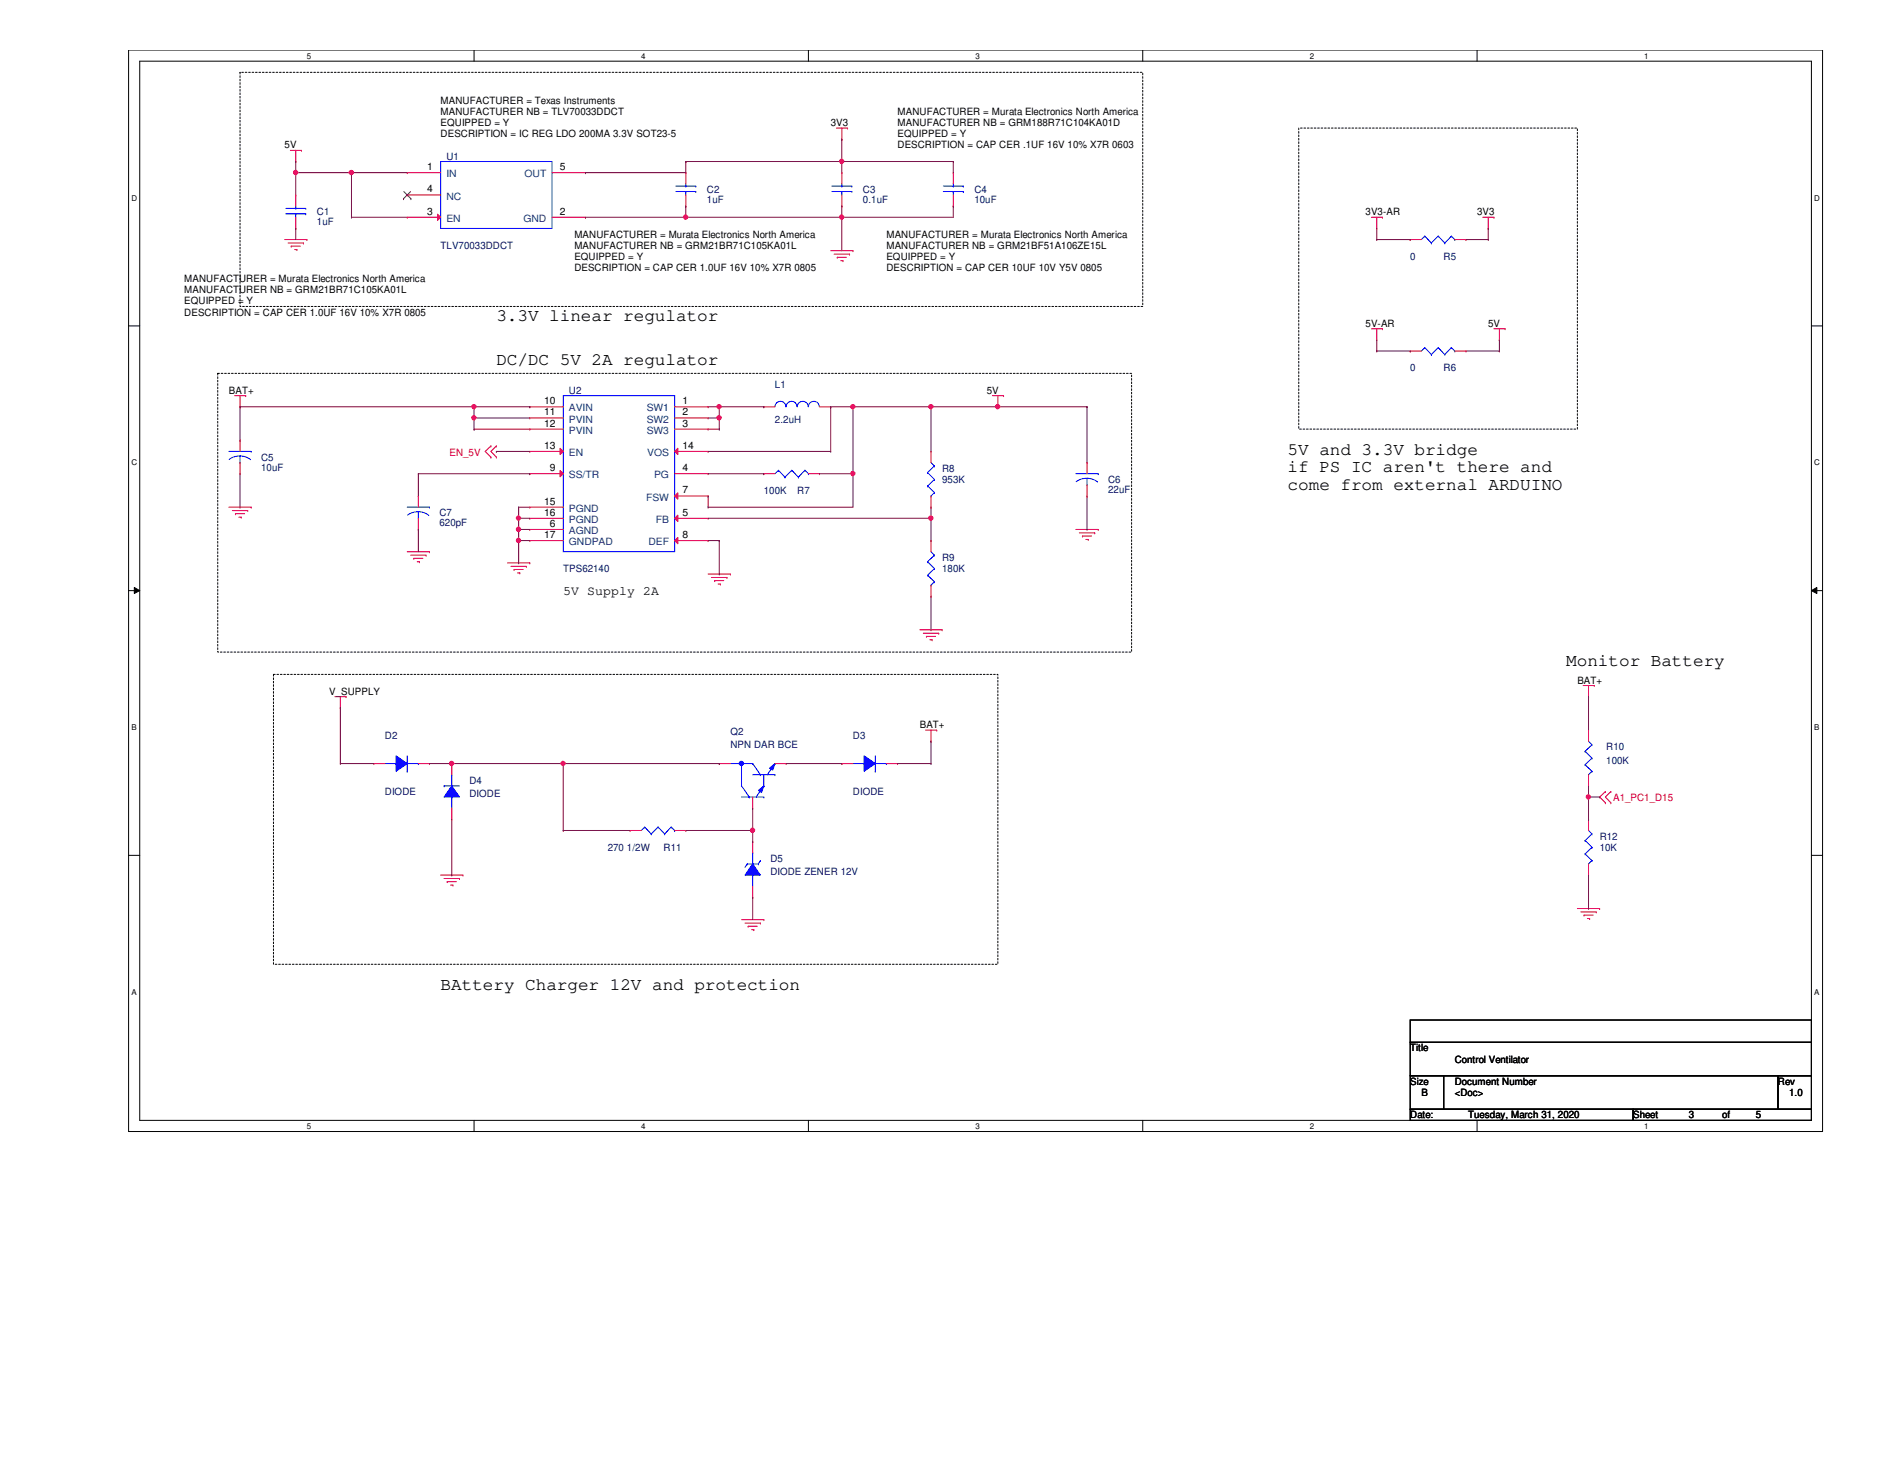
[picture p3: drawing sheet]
<svg xmlns="http://www.w3.org/2000/svg" width="279mm" height="216mm" viewBox="0 0 279 216" stroke-linecap="round" stroke-linejoin="round" font-family="sans-serif">
<path d="M19.1 7.4h250.9v160.2h-250.9zM20.7 9.1h247.7v156.8h-247.7z" fill="none" stroke="#000" stroke-width=".15"/>
<g fill="#fff">
<path d="M45.5 7.6h.6v1.3h-.6z"/>
<path d="M45.5 166.1h.6v1.3h-.6z"/>
</g>
<path d="M70.2 7.4v1.7M70.2 165.9v1.7" fill="none" stroke="#000" stroke-width=".15"/>
<g fill="#fff">
<path d="M95 7.6h.6v1.3h-.6z"/>
<path d="M95 166.1h.6v1.3h-.6z"/>
</g>
<path d="M119.8 7.4v1.7M119.8 165.9v1.7" fill="none" stroke="#000" stroke-width=".15"/>
<g fill="#fff">
<path d="M144.5 7.6h.6v1.3h-.6z"/>
<path d="M144.5 166.1h.6v1.3h-.6z"/>
</g>
<path d="M169.3 7.4v1.7M169.3 165.9v1.7" fill="none" stroke="#000" stroke-width=".15"/>
<g fill="#fff">
<path d="M194.1 7.6h.5v1.3h-.5z"/>
<path d="M194.1 166.1h.5v1.3h-.5z"/>
</g>
<path d="M218.8 7.4v1.7M218.8 165.9v1.7" fill="none" stroke="#000" stroke-width=".15"/>
<g fill="#fff">
<path d="M243.6 7.6h.6v1.3h-.6z"/>
<path d="M243.6 166.1h.6v1.3h-.6z"/>
<path d="M19.5 28.7h.8v1.3h-.8z"/>
<path d="M268.8 28.7h.8v1.3h-.8z"/>
<path d="M19.5 67.9h.8v1.3h-.8z"/>
<path d="M268.8 67.9h.8v1.3h-.8z"/>
</g>
<path d="M19.1 48.3h1.6M268.4 48.3h1.6" fill="none" stroke="#000" stroke-width=".15"/>
<g fill="#fff">
<path d="M19.5 107.1h.7v1.3h-.7z"/>
<path d="M268.8 107.1h.7v1.3h-.7z"/>
</g>
<path d="M19.1 87.5h1.6M19.9 87l.8 .5-.8 .4zM268.4 87.5l.8-.5v.9zM268.4 87.5h1.6" fill="none" stroke="#000" stroke-width=".15"/>
<path d="M19.9 87l.8 .5-.8 .4zM268.4 87.5l.8-.5v.9z" fill="#000"/>
<g fill="#fff">
<path d="M19.5 146.3h.7v1.3h-.7z"/>
<path d="M268.8 146.3h.7v1.3h-.7z"/>
</g>
<path d="M19.1 126.7h1.6M268.4 126.7h1.6M208.9 151h59.5v3.3h-59.5zM208.9 154.3h59.5v5h-59.5zM208.9 159.3h5v5h-5zM213.9 159.3h49.5v5h-49.5zM263.4 159.3h5v5h-5zM208.9 164.3h33v1.6h-33zM241.9 164.3h26.5v1.6h-26.5z" fill="none" stroke="#000" stroke-width=".15"/>
<path d="M35.6 10.7h133.7v34.7h-133.7zM192.4 19h41.3v44.5h-41.3zM32.3 55.3h135.3v41.3h-135.3zM40.5 99.9h107.3v42.9h-107.3z" fill="none" stroke="#000" stroke-width=".15" stroke-dasharray=".3 .3"/>
<g fill="none" stroke="#f00" stroke-width=".15">
<path d="M123.9 19h1.7M124.7 19v1.6M125.6 19h.1M42.2 35.5h3.3M42.7 36h2.3M43 22.3h1.7M43.1 36.4h.1M43.1 36.4h1.4M43.6 37h.4M43.8 23.9h.1M43.8 22.3v1.6M44 37h.1"/>
<path d="M44.7 22.3h.1M45 36h.1M45.5 35.5h.1M123.1 37.1h3.3M123.6 37.6h2.3M124 38.1h.1M124 38.1h1.4M124.5 38.6h.4M124.7 20.6h.1M124.9 38.6h.1M125.9 37.6h.1M126.4 37.1h.1"/>
<path d="M203.2 32.2h1.6M204 33.8h.1M204 32.2v1.6M204.8 32.2h.1M219.7 32.2h1.6M220.5 33.8h.1M220.5 32.2v1.6M221.3 32.2h.1M34.8 58.6h1.6M35.6 58.6v1.6M36.4 58.6h.1M147 58.6h1.7"/>
<path d="M147.8 58.6v1.6M148.7 58.6h.1M203.2 48.7h1.6M204 50.3h.1M204 48.7v1.6M204.8 48.7h.1M221.3 48.7h1.7M222.1 50.3h.1M222.1 48.7v1.6M223 48.7h.1M33.9 75.1h3.3M34.4 75.6h2.3"/>
<path d="M34.9 76.1h.1M34.9 76.1h1.3M35.4 76.6h.3M35.6 60.2h.1M35.7 76.6h.1M36.7 75.6h.1M37.2 75.1h.1M72.7 66h.1M72.7 67.7h.1M72.7 66l-.8 .8 .8 .9M73.5 66h.1M73.5 67.7h.1"/>
<path d="M73.5 66l-.8 .8 .8 .9M147.8 60.2h.1M159.4 78.4h3.3M159.9 78.9h2.3M160.4 79.4h.1M160.4 79.4h1.3M160.9 79.9h.3M161.2 79.9h.1M162.2 78.9h.1M162.7 78.4h.1M60.3 81.7h3.3M60.8 82.2h2.3"/>
<path d="M61.3 82.7h.1M61.3 82.7h1.4M61.8 83.2h.3M62.1 83.2h.1M63.1 82.2h.1M63.6 81.7h.1M75.2 83.4h3.3M75.7 83.9h2.3M76.2 84.3h.1M76.2 84.3h1.3M76.7 84.8h.3M77 84.8h.1"/>
<path d="M78 83.9h.1M78.5 83.4h.1M104.9 85h3.3M105.4 85.5h2.3M105.9 86h.1M105.9 86h1.3M106.4 86.5h.3M106.7 86.5h.1M107.7 85.5h.1M108.2 85h.1M136.3 93.3h3.3M136.8 93.8h2.3"/>
<path d="M137.2 94.2h.1M137.2 94.2h1.4M137.8 94.7h.3M138.1 94.7h.1M139.1 93.8h.1M139.6 93.3h.1M49.6 103.2h1.7M50.4 104.8h.1M50.4 103.2v1.6M51.3 103.2h.1M137.1 108.1h1.7M137.9 109.8h.1"/>
<path d="M137.9 108.1v1.7M138.8 108.1h.1M234.5 101.5h1.7M235.3 103.2h.1M235.3 101.5v1.7M236.2 101.5h.1M237.8 117.2h.1M237.8 118.9h.1M237.8 117.2l-.8 .8 .8 .9M238.6 118.9h.1M238.6 117.2h.1M238.6 117.2l-.8 .8 .8 .9"/>
<path d="M65.3 129.6h3.3M65.8 130.1h2.3M66.3 130.6h.1M66.3 130.6h1.3M66.8 131.1h.3M67.1 131.1h.1M68.1 130.1h.1M68.6 129.6h.1M109.9 136.2h3.3M110.4 136.7h2.2M110.8 137.2h.1M110.8 137.2h1.4"/>
<path d="M111.3 137.7h.4M111.7 137.7h.1M112.6 136.7h.1M113.2 136.2h.1M233.7 134.5h3.3M234.2 135h2.3M234.7 135.5h.1M234.7 135.5h1.3M235.2 136h.3M235.5 136h.1M236.5 135h.1M237 134.5h.1"/>
</g>
<path d="M110.7 127.9h.1M110.7 127.9l-.3 .5M110.7 127.9h1.7M111.5 129.6h.1M111.5 126.3h.1M111.5 126.3v1.6M111.5 129.6v1.6M112.4 127.9h.1M112.6 127.4h.1M112.6 127.4l-.2 .5" fill="none" stroke="#00f" stroke-width=".15"/>
<path d="M111.5 127.9l1.1 1.7h-2.2z" fill-rule="evenodd" fill="#00f"/>
<g fill="none" stroke="#00f" stroke-width=".15">
<path d="M139.7 28.4h3M139.7 27.6h3M141.2 27.6h.1M141.2 28.4h.1M141.2 27.2v.4M141.2 28.4v.5M142.7 28.4h.1M142.7 27.6h.1M211.1 35h.1M211.1 35l-.5 .5M211.1 35l.9 1M212 36h.1"/>
<path d="M213.1 35h.1M213.1 35l-1.1 1M213.1 35l.9 1M214 36h.1M215 35h.1M215 35l-1 1M215 35l.5 .5M215.5 35.5h.1M114.8 60.2a.8 .8 0 0 1 .8-.8 .8 .8 0 0 1 .8 .8M116.5 60.2a.8 .8 0 0 1 .8-.8 .8 .8 0 0 1 .8 .8M118.1 60.2a.8 .8 0 0 1 .8-.8 .8 .8 0 0 1 .8 .8M119.8 60.2a.8 .8 0 0 1 .8-.8 .8 .8 0 0 1 .8 .8"/>
<path d="M159.4 70.1h3.3M161 71.8h.1M161 70.8a2.44 2.44 0 0 1 1.6 .6M161 70.8a2.57 2.57 0 0 0-1.6 .5M161 70.8v1M162.7 70.1h.1M137.4 83.2h.1M137.4 85.2h.1M137.4 83.2l1 1M137.4 85.2l1 .9M137.9 86.7h.1M137.9 81.7l.5 .5"/>
<path d="M138.4 82.2h.1M138.4 84.2h.1M138.4 86.1h.1M138.4 82.2l-1 1M138.4 84.2l-1 1M138.4 86.1l-.5 .6M57 113.1h1.7M58.7 113.1h.1M60.3 114.2h.1M60.3 111.9v2.3M60.3 113.1h1.7M62 113.1h.1"/>
<path d="M95.5 122.5h.1M95.5 122.5l-.5 .5M95.5 122.5l1 1M96.5 123.5h.1M97.5 122.5h.1M97.5 122.5l-1 1M97.5 122.5l1 1M98.5 123.5h.1M99.4 122.5h.1M99.4 122.5l-.9 1M99.4 122.5l.5 .5M99.9 123h.1"/>
<path d="M111.5 127.9l1.1 1.7h-2.2zM234.8 124.5h.1M234.8 126.4h.1M234.8 124.5l1 1M234.8 126.4l1 1M235.3 127.9h.1M235.3 123l.5 .5M235.8 123.5h.1M235.8 125.5h.1M235.8 127.4h.1M235.8 123.5l-1 1M235.8 125.5l-1 .9"/>
<path d="M235.8 127.4l-.5 .5"/>
</g>
<g fill="none" stroke="#f00" stroke-width=".15">
<path d="M141.2 25.6h.1M141.2 30.5h.1M141.2 25.6v1.6M141.2 28.9v1.6M208.9 35.5h.1M208.9 35.5h1.7M215.5 35.5h1.7M217.2 35.5h.1M113.2 60.2h.1M113.2 60.2h1.6M121.4 60.2h1.7M123.1 60.2h.1"/>
<path d="M161 68.5h.1M161 73.4h.1M161 68.5v1.6M161 71.8v1.6M137.9 80.1h.1M137.9 88.3h.1M137.9 80.1v1.6M137.9 86.7v1.6M93.3 123h.1M93.3 123h1.7M99.9 123h1.7M101.6 123h.1"/>
<path d="M111.5 132.9h.1M111.5 124.6h.1M111.5 124.6v1.7M111.5 131.2v1.7M235.3 121.3h.1M235.3 129.6h.1M235.3 121.3v1.7M235.3 127.9v1.7"/>
</g>
<path d="M58.7 111.9l1.6 1.2-1.6 1.1z" fill-rule="evenodd" fill="#00f"/>
<g fill="none" stroke="#00f" stroke-width=".15">
<path d="M42.3 31.7h3M42.3 30.9h3M43.8 30.9h.1M43.8 31.7h.1M43.8 30.5v.4M43.8 31.7v.5M45.3 31.7h.1M45.3 30.9h.1M33.9 66.8h3.3M35.6 68.5h.1M35.6 67.5a2.44 2.44 0 0 1 1.5 .6M35.6 67.5h-.1a2.57 2.57 0 0 0-1.5 .5"/>
<path d="M35.6 67.5v1M37.2 66.8h.1M60.3 75.1h3.3M62 76.7h.1M62 75.8a2.44 2.44 0 0 1 1.5 .5M62 75.8h-.1a2.57 2.57 0 0 0-1.5 .5M62 75.8v.9M63.6 75.1h.1M58.7 111.9l1.6 1.2-1.6 1.1zM65.8 116.4h.1M65.8 116.4h2.3M66.9 118h.1"/>
<path d="M66.9 114.7h.1M66.9 114.7v1.7M66.9 118v1.7"/>
</g>
<g fill="none" stroke="#f00" stroke-width=".15">
<path d="M43.8 28.9h.1M43.8 33.8h.1M43.8 28.9v1.6M43.8 32.2v1.6M35.6 65.2h.1M35.6 70.1h.1M35.6 65.2v1.6M35.6 68.5v1.6M62 73.4h.1M62 78.4h.1M62 73.4v1.7M62 76.7v1.7"/>
<path d="M55.4 113.1h.1M55.4 113.1h1.6M62 113.1h1.6M63.6 113.1h.1"/>
</g>
<path d="M66.9 116.4l1.2 1.6h-2.3z" fill-rule="evenodd" fill="#00f"/>
<g fill="none" stroke="#00f" stroke-width=".15">
<path d="M100.1 28.4h3M100.1 27.6h3M101.6 27.6h.1M101.6 28.4h.1M101.6 27.2v.4M101.6 28.4v.5M103.1 28.4h.1M103.1 27.6h.1M211.1 51.5h.1M211.1 51.5l-.5 .5M211.1 51.5l.9 1M212 52.5h.1"/>
<path d="M213.1 51.5h.1M213.1 51.5l-1.1 1M213.1 51.5l.9 1M214 52.5h.1M215 51.5h.1M215 51.5l-1 1M215 51.5l.5 .5M215.5 52h.1M115.3 69.6h.1M115.3 69.6l-.5 .5M115.3 69.6l1 1.1M116.3 70.7h.1"/>
<path d="M117.3 69.6h.1M117.3 69.6l-1 1.1M117.3 69.6l1 1.1M118.3 70.7h.1M119.3 69.6h.1M119.3 69.6l-1 1.1M119.3 69.6l.5 .5M119.8 70.1h.1M137.4 70h.1M137.4 72h.1M137.4 70l1 1M137.4 72l1 .9"/>
<path d="M137.9 73.4h.1M137.9 68.5l.5 .5M138.4 69h.1M138.4 71h.1M138.4 72.9h.1M138.4 69l-1 1M138.4 71l-1 1M138.4 72.9l-.5 .5M66.9 116.4l1.2 1.6h-2.3zM126.4 113.1h1.6M128 113.1h.1M129.7 114.2h.1"/>
<path d="M129.7 111.9v2.3M129.7 113.1h1.6M131.3 113.1h.1"/>
</g>
<g fill="none" stroke="#f00" stroke-width=".15">
<path d="M101.6 25.6h.1M101.6 30.5h.1M101.6 25.6v1.6M101.6 28.9v1.6M208.9 52h.1M208.9 52h1.7M215.5 52h1.7M217.2 52h.1M113.2 70.1h.1M113.2 70.1h1.6M119.8 70.1h1.6M121.4 70.1h.1"/>
<path d="M137.9 66.8h.1M137.9 75.1h.1M137.9 66.8v1.7M137.9 73.4v1.7M66.9 113.1h.1M66.9 113.1v1.6M66.9 119.7v1.6M66.9 121.3h.1"/>
</g>
<path d="M128 111.9l1.7 1.2-1.7 1.1z" fill-rule="evenodd" fill="#00f"/>
<path d="M109.9 113.1h.1M109.9 113.1v3.3l1.1 1.6M109.9 113.1h1.6M109.9 118h3.3M111 118h.1M111.5 113.1h.1M113.2 116.4h.1M113.2 118h.1M113.2 116.4l-1.2 1.6M128 111.9l1.7 1.2-1.7 1.1z" fill="none" stroke="#00f" stroke-width=".15"/>
<path d="M124.7 113.1h.1M124.7 113.1h1.7M131.3 113.1h1.7M133 113.1h.1" fill="none" stroke="#f00" stroke-width=".15"/>
<path d="M112.4 117.1l.8-.7-.4 .9z" fill="#00f"/>
<path d="M111.5 113.1l1.1 1.6M111.5 114.7h3.3M112.4 117.1l.8-.7-.4 .9zM112.6 114.7h.1M113.2 116.4h.1M113.2 114.7v1.7M114.8 113.1h.1M114.8 114.7h.1M114.8 113.1l-1.1 1.6" fill="none" stroke="#00f" stroke-width=".15"/>
<path d="M114 113.7l.8-.6-.3 .9z" fill="#00f"/>
<path d="M114 113.7l.8-.6-.3 .9z" fill="none" stroke="#00f" stroke-width=".15"/>
<circle cx="109.8" cy="113" r=".32" fill="#00f"/>
<g fill="none" stroke="#00f" stroke-width=".15">
<path d="M65.3 23.9h16.5v9.9h-16.5zM123.2 28.4h3M123.2 27.6h3M124.7 27.6h.1M124.7 28.4h.1M124.7 27.2v.4M124.7 28.4v.5M126.2 28.4h.1M126.2 27.6h.1M108.2 113.1h1.7M109.9 113.1h.1M234.8 111.3h.1"/>
<path d="M234.8 113.2h.1M234.8 111.3l1 1M234.8 113.2l1 1M235.3 114.7h.1M235.3 109.8l.5 .5M235.8 110.3h.1M235.8 112.3h.1M235.8 114.2h.1M235.8 110.3l-1 1M235.8 112.3l-1 .9M235.8 114.2l-.5 .5"/>
<circle cx="109.8" cy="113" r=".32"/>
</g>
<g fill="none" stroke="#f00" stroke-width=".15">
<path d="M60.3 25.6h.1M60.3 25.6h5M124.7 25.6h.1M124.7 30.5h.1M124.7 25.6v1.6M124.7 28.9v1.6M106.6 113.1h.1M106.6 113.1h1.6M111.5 119.7h.1M111.5 118v1.7M114.8 113.1h1.7M116.5 113.1h.1"/>
<path d="M235.3 108.1h.1M235.3 116.4h.1M235.3 108.1v1.7M235.3 114.7v1.7"/>
</g>
<path d="M64.8 31.7l.5 .5-.5 .4z" fill="#f00"/>
<g fill="none" stroke="#f00" stroke-width=".15">
<path d="M60.3 32.2h.1M60.3 28.9h.1M60.3 32.2h5M60.3 28.9h5M64.8 31.7l.5 .5-.5 .4zM81.8 32.2h4.9M81.8 25.6h4.9M86.7 32.2h.1M86.7 25.6h.1M78.5 78.4h.1M78.5 78.4h4.9M99.9 70.1h5"/>
<path d="M104.9 70.1h.1"/>
</g>
<path d="M59.8 29.4h.1M59.8 28.4l1.1 1M60.8 28.4l-1 1M60.9 29.4h.1" fill="none" stroke="#804000" stroke-width=".15"/>
<path d="M83.4 58.6h16.5v23.1h-16.5z" fill="none" stroke="#00f" stroke-width=".15"/>
<path d="M99.9 73.4l.5-.4v.9z" fill="#f00"/>
<path d="M99.9 73.4l.5-.4v.9zM99.9 73.4h5M104.9 73.4h.1" fill="none" stroke="#f00" stroke-width=".15"/>
<path d="M99.9 80.1l.5-.5v.9z" fill="#f00"/>
<path d="M99.9 80.1l.5-.5v.9zM99.9 80.1h5M104.9 80.1h.1" fill="none" stroke="#f00" stroke-width=".15"/>
<path d="M83 69.7l.4 .4-.4 .5z" fill="#f00"/>
<path d="M78.5 70.1h.1M78.5 60.2h.1M78.5 61.9h.1M78.5 63.5h.1M78.5 70.1h4.9M78.5 60.2h4.9M78.5 61.9h4.9M78.5 63.5h4.9M83 69.7l.4 .4-.4 .5z" fill="none" stroke="#f00" stroke-width=".15"/>
<path d="M83 66.4l.4 .4-.4 .5z" fill="#f00"/>
<path d="M78.5 66.8h.1M78.5 66.8h4.9M83 66.4l.4 .4-.4 .5zM99.9 60.2h5M99.9 61.9h5M99.9 63.5h5M104.9 60.2h.1M104.9 61.9h.1M104.9 63.5h.1" fill="none" stroke="#f00" stroke-width=".15"/>
<path d="M100.4 76.3v.9l-.5-.5z" fill="#f00"/>
<path d="M99.9 76.7h5M100.4 76.3v.9l-.5-.5zM104.9 76.7h.1" fill="none" stroke="#f00" stroke-width=".15"/>
<path d="M100.4 66.4v.9l-.5-.5z" fill="#f00"/>
<path d="M78.5 75.1h.1M78.5 76.7h.1M78.5 75.1h4.9M78.5 76.7h4.9M99.9 66.8h5M100.4 66.4v.9l-.5-.5zM104.9 66.8h.1M78.5 80.1h.1M78.5 80.1h4.9" fill="none" stroke="#f00" stroke-width=".15"/>
<path d="M43.8 23.9h.1M43.8 23.9v1.7M101.6 23.9h.1M124.7 20.6h.1M124.7 20.6v3.3h-23.1" fill="none" stroke="#800040" stroke-width=".15"/>
<circle cx="124.7" cy="23.9" r=".32" fill="#f0f"/>
<circle cx="124.7" cy="23.9" r=".32" fill="none" stroke="#f0f" stroke-width=".15"/>
<path d="M43.8 25.6h.1M43.8 25.6v3.3M43.8 25.6h8.3M101.6 23.9h.1M101.6 23.9v1.7M124.7 23.9h.1M124.7 23.9v1.7M124.7 23.9h16.5M141.2 23.9h.1M141.2 23.9v1.7" fill="none" stroke="#800040" stroke-width=".15"/>
<circle cx="43.8" cy="25.5" r=".32" fill="#f0f"/>
<circle cx="43.8" cy="25.5" r=".32" fill="none" stroke="#f0f" stroke-width=".15"/>
<path d="M52.1 25.6h.1M52.1 25.6h8.2M52.1 25.6v6.6" fill="none" stroke="#800040" stroke-width=".15"/>
<circle cx="52" cy="25.5" r=".32" fill="#f0f"/>
<circle cx="52" cy="25.5" r=".32" fill="none" stroke="#f0f" stroke-width=".15"/>
<path d="M52.1 32.2h.1M52.1 32.2h8.2M86.7 25.6h.1M86.7 32.2h.1M86.7 25.6h14.9M101.6 30.5h.1M101.6 32.2h.1M101.6 30.5v1.7M124.7 30.5h.1M124.7 30.5v1.7h-38M141.2 30.5h.1M141.2 30.5v1.7" fill="none" stroke="#800040" stroke-width=".15"/>
<circle cx="124.7" cy="32.1" r=".32" fill="#f0f"/>
<circle cx="124.7" cy="32.1" r=".32" fill="none" stroke="#f0f" stroke-width=".15"/>
<circle cx="101.6" cy="32.1" r=".32" fill="#f0f"/>
<circle cx="101.6" cy="32.1" r=".32" fill="none" stroke="#f0f" stroke-width=".15"/>
<path d="M43.8 33.8h.1M43.8 33.8v1.7M124.7 32.2h.1M124.7 32.2h16.5M124.7 32.2v4.9M35.6 65.2h.1M35.6 60.2h.1M35.6 60.2v5M35.6 60.2h34.6" fill="none" stroke="#800040" stroke-width=".15"/>
<circle cx="70.2" cy="60.2" r=".32" fill="#f0f"/>
<circle cx="70.2" cy="60.2" r=".32" fill="none" stroke="#f0f" stroke-width=".15"/>
<path d="M70.2 61.9h.1M78.5 60.2h.1M78.5 60.2h-8.3v1.7M104.9 60.2h1.7M106.6 60.2h.1M106.6 61.9h.1M106.6 60.2v1.7" fill="none" stroke="#800040" stroke-width=".15"/>
<circle cx="106.5" cy="60.2" r=".32" fill="#f0f"/>
<circle cx="106.5" cy="60.2" r=".32" fill="none" stroke="#f0f" stroke-width=".15"/>
<circle cx="106.5" cy="61.9" r=".32" fill="#f0f"/>
<circle cx="106.5" cy="61.9" r=".32" fill="none" stroke="#f0f" stroke-width=".15"/>
<path d="M106.6 60.2h6.6M113.2 60.2h.1M123.1 60.2h.1M123.1 60.2h3.3M123.1 60.2v6.6M126.4 60.2h.1M126.4 60.2v9.9" fill="none" stroke="#800040" stroke-width=".15"/>
<circle cx="126.3" cy="70.1" r=".32" fill="#f0f"/>
<circle cx="126.3" cy="70.1" r=".32" fill="none" stroke="#f0f" stroke-width=".15"/>
<circle cx="126.3" cy="60.2" r=".32" fill="#f0f"/>
<circle cx="126.3" cy="60.2" r=".32" fill="none" stroke="#f0f" stroke-width=".15"/>
<path d="M126.4 60.2h21.4M137.9 60.2h.1M147.8 60.2h.1" fill="none" stroke="#800040" stroke-width=".15"/>
<circle cx="137.9" cy="60.2" r=".32" fill="#f0f"/>
<circle cx="137.9" cy="60.2" r=".32" fill="none" stroke="#f0f" stroke-width=".15"/>
<circle cx="147.8" cy="60.2" r=".32" fill="#f0f"/>
<circle cx="147.8" cy="60.2" r=".32" fill="none" stroke="#f0f" stroke-width=".15"/>
<path d="M70.2 61.9h.1M70.2 61.9h8.3M137.9 60.2h.1M137.9 60.2v6.6M147.8 60.2h13.2M161 60.2h.1M161 60.2v8.3" fill="none" stroke="#800040" stroke-width=".15"/>
<circle cx="70.2" cy="61.9" r=".32" fill="#f0f"/>
<circle cx="70.2" cy="61.9" r=".32" fill="none" stroke="#f0f" stroke-width=".15"/>
<g fill="none" stroke="#800040" stroke-width=".15">
<path d="M35.6 75.1h.1M35.6 70.1v5M62 70.1h.1M62 70.1h16.5M62 70.1v3.3M70.2 63.5h.1M70.2 61.9v1.6M70.2 63.5h8.3M73.5 66.8h.1M73.5 66.8h5M76.8 76.7h.1M76.8 75.1h.1"/>
<path d="M76.8 78.4h.1M76.8 75.1v3.3M76.8 75.1h1.7M76.8 76.7h1.7M78.5 70.1h.1M104.9 73.4h.1M104.9 75.1h.1M104.9 61.9h1.7M104.9 63.5h1.7M104.9 66.8h18.2M104.9 70.1h8.3M104.9 73.4v1.7"/>
<path d="M106.6 61.9h.1M106.6 63.5h.1M106.6 61.9v1.6M113.2 70.1h.1M121.4 70.1h5M123.1 66.8h.1M126.4 70.1h.1M126.4 70.1v5h-21.5M137.9 76.7h.1M137.9 75.1v1.6M161 78.4h.1M161 73.4v5"/>
</g>
<circle cx="76.8" cy="76.7" r=".32" fill="#f0f"/>
<circle cx="76.8" cy="76.7" r=".32" fill="none" stroke="#f0f" stroke-width=".15"/>
<circle cx="76.8" cy="78.4" r=".32" fill="#f0f"/>
<circle cx="76.8" cy="78.4" r=".32" fill="none" stroke="#f0f" stroke-width=".15"/>
<path d="M104.9 76.7h33M137.9 76.7h.1" fill="none" stroke="#800040" stroke-width=".15"/>
<circle cx="137.9" cy="76.7" r=".32" fill="#f0f"/>
<circle cx="137.9" cy="76.7" r=".32" fill="none" stroke="#f0f" stroke-width=".15"/>
<path d="M62 78.4h.1M62 78.4v3.3M76.8 78.4h.1M76.8 78.4h1.7M76.8 78.4v1.7M137.9 76.7v3.4M76.8 80.1h.1M76.8 80.1h1.7M137.9 80.1h.1" fill="none" stroke="#800040" stroke-width=".15"/>
<circle cx="76.8" cy="80" r=".32" fill="#f0f"/>
<circle cx="76.8" cy="80" r=".32" fill="none" stroke="#f0f" stroke-width=".15"/>
<path d="M76.8 83.4h.1M76.8 80.1v3.3M104.9 80.1h1.7M106.6 80.1h.1M106.6 85h.1M106.6 80.1v4.9M137.9 93.3h.1M137.9 88.3v5M235.3 103.2h.1M235.3 118h.1M235.3 103.2v4.9M235.3 116.4v1.6" fill="none" stroke="#800040" stroke-width=".15"/>
<circle cx="235.3" cy="118" r=".32" fill="#f0f"/>
<circle cx="235.3" cy="118" r=".32" fill="none" stroke="#f0f" stroke-width=".15"/>
<g fill="none" stroke="#800040" stroke-width=".15">
<path d="M204 35.5h.1M204 33.8v1.7M204 35.5h4.9M208.9 35.5h.1M217.2 35.5h3.3M220.5 35.5h.1M220.5 33.8h.1M220.5 33.8v1.7M204 52h.1M204 50.3v1.7M204 52h4.9M208.9 52h.1"/>
<path d="M217.2 52h4.9M222.1 52h.1M222.1 50.3h.1M222.1 50.3v1.7M237 118h.1M237 118h-1.7v3.3M83.4 123h.1M83.4 123h9.9M101.6 123h9.9M111.5 123h.1M235.3 134.5h.1M235.3 121.3h.1"/>
<path d="M235.3 129.6v4.9"/>
</g>
<circle cx="111.5" cy="123" r=".32" fill="#f0f"/>
<circle cx="111.5" cy="123" r=".32" fill="none" stroke="#f0f" stroke-width=".15"/>
<g fill="none" stroke="#800040" stroke-width=".15">
<path d="M63.6 113.1h43M66.9 113.1h.1M83.4 113.1h.1M83.4 113.1v9.9M106.6 113.1h.1M111.5 119.7v4.9M116.5 113.1h8.2M124.7 113.1h.1M133 113.1h4.9M137.9 109.8h.1M137.9 113.1h.1M137.9 109.8v3.3"/>
<path d="M111.5 123h.1M111.5 132.9h.1M111.5 124.6h.1M111.5 132.9v3.3"/>
</g>
<circle cx="66.9" cy="113" r=".32" fill="#f0f"/>
<circle cx="66.9" cy="113" r=".32" fill="none" stroke="#f0f" stroke-width=".15"/>
<circle cx="83.4" cy="113" r=".32" fill="#f0f"/>
<circle cx="83.4" cy="113" r=".32" fill="none" stroke="#f0f" stroke-width=".15"/>
<path d="M50.4 104.8h.1M50.4 113.1h.1M50.4 104.8v8.3M50.4 113.1h5M66.9 129.6h.1M66.9 121.3v8.3" fill="none" stroke="#800040" stroke-width=".15"/>
<circle cx="124.7" cy="23.9" r=".32" fill="#f0f"/>
<circle cx="124.7" cy="23.9" r=".32" fill="none" stroke="#f0f" stroke-width=".15"/>
<circle cx="43.8" cy="25.5" r=".32" fill="#f0f"/>
<circle cx="43.8" cy="25.5" r=".32" fill="none" stroke="#f0f" stroke-width=".15"/>
<circle cx="52" cy="25.5" r=".32" fill="#f0f"/>
<circle cx="52" cy="25.5" r=".32" fill="none" stroke="#f0f" stroke-width=".15"/>
<circle cx="124.7" cy="32.1" r=".32" fill="#f0f"/>
<circle cx="124.7" cy="32.1" r=".32" fill="none" stroke="#f0f" stroke-width=".15"/>
<circle cx="101.6" cy="32.1" r=".32" fill="#f0f"/>
<circle cx="101.6" cy="32.1" r=".32" fill="none" stroke="#f0f" stroke-width=".15"/>
<circle cx="70.2" cy="60.2" r=".32" fill="#f0f"/>
<circle cx="70.2" cy="60.2" r=".32" fill="none" stroke="#f0f" stroke-width=".15"/>
<circle cx="106.5" cy="60.2" r=".32" fill="#f0f"/>
<circle cx="106.5" cy="60.2" r=".32" fill="none" stroke="#f0f" stroke-width=".15"/>
<circle cx="106.5" cy="61.9" r=".32" fill="#f0f"/>
<circle cx="106.5" cy="61.9" r=".32" fill="none" stroke="#f0f" stroke-width=".15"/>
<circle cx="126.3" cy="70.1" r=".32" fill="#f0f"/>
<circle cx="126.3" cy="70.1" r=".32" fill="none" stroke="#f0f" stroke-width=".15"/>
<circle cx="126.3" cy="60.2" r=".32" fill="#f0f"/>
<circle cx="126.3" cy="60.2" r=".32" fill="none" stroke="#f0f" stroke-width=".15"/>
<circle cx="137.9" cy="60.2" r=".32" fill="#f0f"/>
<circle cx="137.9" cy="60.2" r=".32" fill="none" stroke="#f0f" stroke-width=".15"/>
<circle cx="147.8" cy="60.2" r=".32" fill="#f0f"/>
<circle cx="147.8" cy="60.2" r=".32" fill="none" stroke="#f0f" stroke-width=".15"/>
<circle cx="70.2" cy="61.9" r=".32" fill="#f0f"/>
<circle cx="70.2" cy="61.9" r=".32" fill="none" stroke="#f0f" stroke-width=".15"/>
<circle cx="76.8" cy="76.7" r=".32" fill="#f0f"/>
<circle cx="76.8" cy="76.7" r=".32" fill="none" stroke="#f0f" stroke-width=".15"/>
<circle cx="76.8" cy="78.4" r=".32" fill="#f0f"/>
<circle cx="76.8" cy="78.4" r=".32" fill="none" stroke="#f0f" stroke-width=".15"/>
<circle cx="137.9" cy="76.7" r=".32" fill="#f0f"/>
<circle cx="137.9" cy="76.7" r=".32" fill="none" stroke="#f0f" stroke-width=".15"/>
<circle cx="76.8" cy="80" r=".32" fill="#f0f"/>
<circle cx="76.8" cy="80" r=".32" fill="none" stroke="#f0f" stroke-width=".15"/>
<circle cx="235.3" cy="118" r=".32" fill="#f0f"/>
<circle cx="235.3" cy="118" r=".32" fill="none" stroke="#f0f" stroke-width=".15"/>
<circle cx="111.5" cy="123" r=".32" fill="#f0f"/>
<circle cx="111.5" cy="123" r=".32" fill="none" stroke="#f0f" stroke-width=".15"/>
<circle cx="66.9" cy="113" r=".32" fill="#f0f"/>
<circle cx="66.9" cy="113" r=".32" fill="none" stroke="#f0f" stroke-width=".15"/>
<circle cx="83.4" cy="113" r=".32" fill="#f0f"/>
<circle cx="83.4" cy="113" r=".32" fill="none" stroke="#f0f" stroke-width=".15"/>
<g font-size="2.6">
<text x="73.5" y="47.5">3.3V linear regulator</text>
<text x="73.5" y="54.1">DC/DC 5V 2A regulator</text>
<text x="190.8" y="67.3">5V and 3.3V bridge</text>
<text x="190.8" y="69.9">if PS IC aren't there and</text>
<text x="190.8" y="72.6">come from external ARDUINO</text>
<text x="232" y="98.7">Monitor Battery</text>
<text x="65.3" y="146.6">BAttery Charger 12V and protection</text>
</g>
<text font-size="1.9" x="83.4" y="88.2">5V Supply 2A</text>
<g font-size="1.5">
<text x="65.3" y="15.4">MANUFACTURER = Texas Instruments</text>
<text x="65.3" y="17">MANUFACTURER NB = TLV70033DDCT</text>
<text x="133" y="17">MANUFACTURER = Murata Electronics North America</text>
<text x="42.2" y="22">5V</text>
<text x="65.3" y="18.7">EQUIPPED = Y</text>
<text x="65.3" y="20.3">DESCRIPTION = IC REG LDO 200MA 3.3V SOT23-5</text>
<text x="123.1" y="18.7">3V3</text>
<text x="133" y="18.7">MANUFACTURER NB = GRM188R71C104KA01D</text>
<text x="133" y="22">DESCRIPTION = CAP CER .1UF 16V 10% X7R 0603</text>
<text x="133" y="20.3">EQUIPPED = Y</text>
<text x="63.3" y="25.2">1</text>
<text x="63.3" y="28.5">4</text>
<text x="82.9" y="25.2">5</text>
<text x="63.3" y="31.8">3</text>
<text x="82.9" y="31.8">2</text>
<text x="85.1" y="35.2">MANUFACTURER = Murata Electronics North America</text>
<text x="131.3" y="35.2">MANUFACTURER = Murata Electronics North America</text>
<text x="202.3" y="31.9">3V3-AR</text>
<text x="218.8" y="31.9">3V3</text>
<text x="27.3" y="41.8">MANUFACTURER = Murata Electronics North America</text>
<text x="85.1" y="36.8">MANUFACTURER NB = GRM21BR71C105KA01L</text>
<text x="85.1" y="40.1">DESCRIPTION = CAP CER 1.0UF 16V 10% X7R 0805</text>
<text x="85.1" y="38.5">EQUIPPED = Y</text>
<text x="131.3" y="36.8">MANUFACTURER NB = GRM21BF51A106ZE15L</text>
<text x="131.3" y="40.1">DESCRIPTION = CAP CER 10UF 10V Y5V 0805</text>
<text x="131.3" y="38.5">EQUIPPED = Y</text>
<text x="27.3" y="43.4">MANUFACTURER NB = GRM21BR71C105KA01L</text>
<text x="27.3" y="46.7">DESCRIPTION = CAP CER 1.0UF 16V 10% X7R 0805</text>
<text x="27.3" y="45.1">EQUIPPED = Y</text>
<text x="202.3" y="48.4">5V-AR</text>
<text x="220.5" y="48.4">5V</text>
<text x="33.9" y="58.3">BAT+</text>
<text x="80.6" y="59.9">10</text>
<text x="101.1" y="59.9">1</text>
<text x="146.2" y="58.3">5V</text>
<text x="80.6" y="61.5">11</text>
<text x="80.6" y="63.2">12</text>
<text x="101.1" y="61.5">2</text>
<text x="101.1" y="63.2">3</text>
<text x="80.6" y="66.5">13</text>
<text x="81.4" y="69.8">9</text>
<text x="101.1" y="69.8">4</text>
<text x="101.1" y="66.5">14</text>
<text x="80.6" y="74.7">15</text>
<text x="80.6" y="76.4">16</text>
<text x="101.1" y="73.1">7</text>
<text x="101.1" y="76.4">5</text>
<text x="80.6" y="79.7">17</text>
<text x="81.4" y="78">6</text>
<text x="101.1" y="79.7">8</text>
<text x="233.7" y="101.2">BAT+</text>
<text x="48.8" y="102.9">V_SUPPLY</text>
<text x="136.3" y="107.8">BAT+</text>
<text x="208.9" y="155.7">Title</text>
<text x="208.9" y="160.7">Size</text>
<text x="215.5" y="160.7">Document Number</text>
<text x="215.5" y="157.4">Control Ventilator</text>
<text x="263.4" y="160.7">Rev</text>
<text x="208.9" y="165.6">Date:</text>
<text x="210.6" y="162.3">B</text>
<text x="215.5" y="162.3">&lt;Doc&gt;</text>
<text x="217.5" y="165.6">Tuesday, March 31, 2020</text>
<text x="241.9" y="165.6">Sheet</text>
<text x="250.2" y="165.6">3</text>
<text x="255.1" y="165.6">of</text>
<text x="260.1" y="165.6">5</text>
<text x="265" y="162.3">1.0</text>
</g>
<g font-size="1.5" fill="#000080">
<text x="66.1" y="23.6">U1</text>
<text x="104.7" y="28.6">C2</text>
<text x="127.8" y="28.6">C3</text>
<text x="144.4" y="28.6">C4</text>
<text x="46.9" y="31.9">C1</text>
<text x="46.9" y="33.4">1uF</text>
<text x="104.7" y="30.1">1uF</text>
<text x="127.8" y="30.1">0.1uF</text>
<text x="144.4" y="30.1">10uF</text>
<text x="65.3" y="36.8">TLV70033DDCT</text>
<text x="208.9" y="38.5">0</text>
<text x="213.9" y="38.5">R5</text>
<text x="84.3" y="58.3">U2</text>
<text x="114.8" y="57.5">L1</text>
<text x="208.9" y="55">0</text>
<text x="213.9" y="55">R6</text>
<text x="114.8" y="62.6">2.2uH</text>
<text x="38.7" y="68.2">C5</text>
<text x="38.7" y="69.7">10uF</text>
<text x="139.6" y="69.8">R8</text>
<text x="139.6" y="71.5">953K</text>
<text x="164.2" y="71.5">C6</text>
<text x="65.1" y="76.5">C7</text>
<text x="65.1" y="77.9">620pF</text>
<text x="113.2" y="73.2">100K</text>
<text x="118.1" y="73.2">R7</text>
<text x="164.2" y="73">22uF</text>
<text x="139.6" y="83.1">R9</text>
<text x="83.4" y="84.7">TPS62140</text>
<text x="139.6" y="84.7">180K</text>
<text x="57" y="109.5">D2</text>
<text x="108.2" y="108.8">Q2</text>
<text x="108.2" y="110.8">NPN DAR BCE</text>
<text x="126.4" y="109.5">D3</text>
<text x="238" y="111.1">R10</text>
<text x="238" y="113.1">100K</text>
<text x="57" y="117.7">DIODE</text>
<text x="69.6" y="116.1">D4</text>
<text x="69.6" y="118.1">DIODE</text>
<text x="126.4" y="117.7">DIODE</text>
<text x="90" y="126">270 1/2W</text>
<text x="98.3" y="126">R11</text>
<text x="237" y="124.3">R12</text>
<text x="237" y="126">10K</text>
<text x="114.1" y="127.6">D5</text>
<text x="114.1" y="129.6">DIODE ZENER 12V</text>
</g>
<g font-size="1.5" fill="#004080">
<text x="66.1" y="26.2">IN</text>
<text x="66.1" y="29.5">NC</text>
<text x="77.7" y="26.2">OUT</text>
<text x="66.1" y="32.9">EN</text>
<text x="77.6" y="32.9">GND</text>
<text x="84.3" y="60.9">AVIN</text>
<text x="84.3" y="62.6">PVIN</text>
<text x="84.3" y="64.2">PVIN</text>
<text x="95.8" y="60.9">SW1</text>
<text x="95.8" y="62.6">SW2</text>
<text x="95.8" y="64.2">SW3</text>
<text x="84.3" y="70.8">SS/TR</text>
<text x="84.3" y="67.5">EN</text>
<text x="95.9" y="67.5">VOS</text>
<text x="96.9" y="70.8">PG</text>
<text x="84.3" y="75.8">PGND</text>
<text x="84.3" y="77.4">PGND</text>
<text x="95.7" y="74.1">FSW</text>
<text x="97.2" y="77.4">FB</text>
<text x="84.3" y="79.1">AGND</text>
<text x="84.3" y="80.7">GNDPAD</text>
<text x="96.1" y="80.7">DEF</text>
</g>
<g font-size="1.5" fill="#f00">
<text x="66.6" y="67.5">EN_5V</text>
<text x="239" y="118.6">A1_PC1_D15</text>
</g>
<g font-size="1.2">
<text x="45.5" y="8.7">5</text>
<text x="95" y="8.7">4</text>
<text x="144.5" y="8.7">3</text>
<text x="194.1" y="8.7">2</text>
<text x="243.6" y="8.7">1</text>
<text x="19.5" y="29.7">D</text>
<text x="268.8" y="29.7">D</text>
<text x="19.5" y="68.9">C</text>
<text x="268.8" y="68.9">C</text>
<text x="19.5" y="108.1">B</text>
<text x="268.8" y="108.1">B</text>
<text x="19.5" y="147.3">A</text>
<text x="268.8" y="147.3">A</text>
<text x="45.5" y="167.2">5</text>
<text x="95" y="167.2">4</text>
<text x="144.5" y="167.2">3</text>
<text x="194.1" y="167.2">2</text>
<text x="243.6" y="167.2">1</text>
</g>
</svg>
